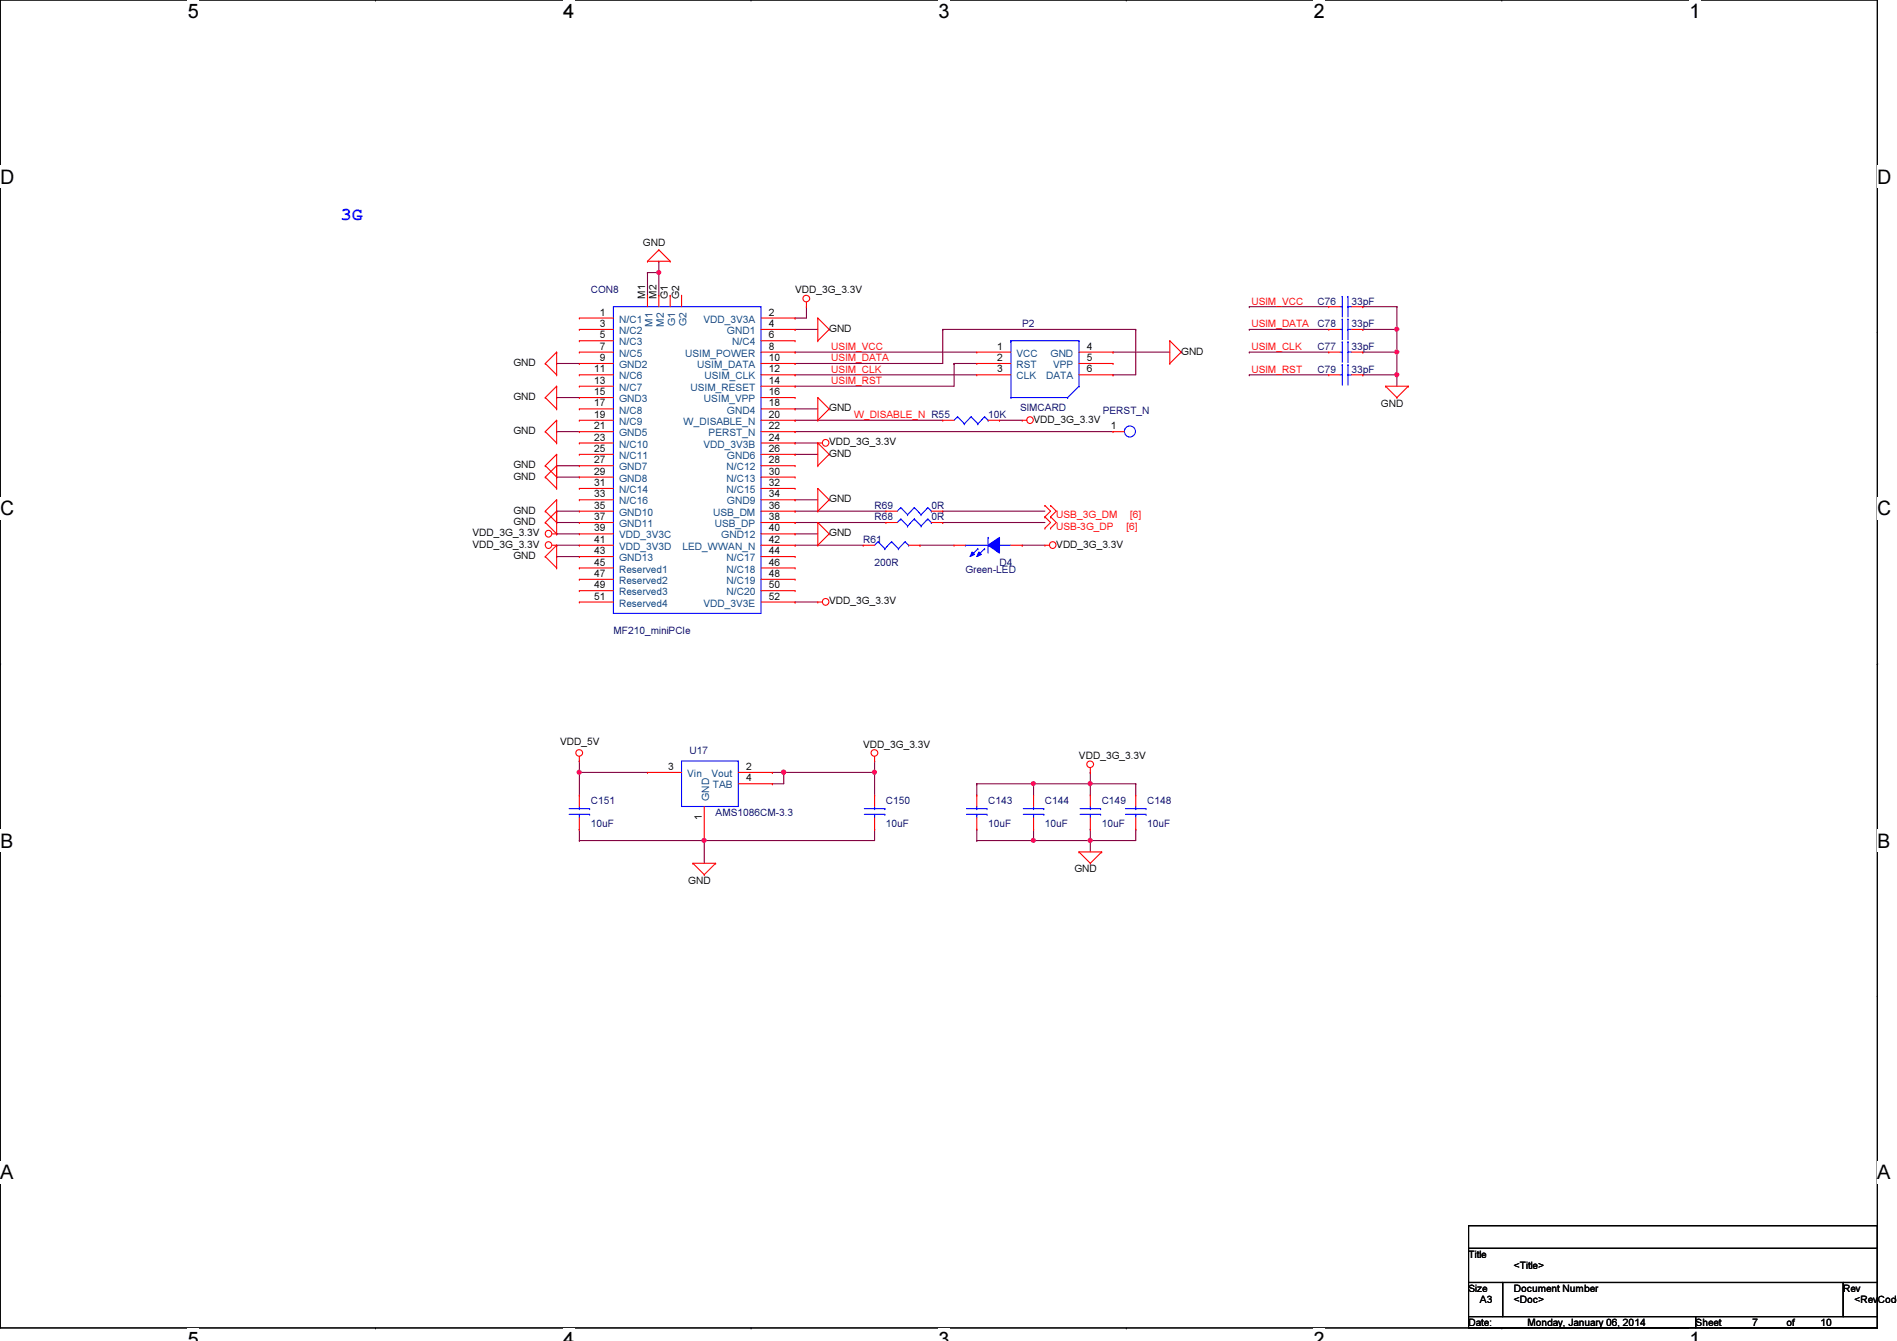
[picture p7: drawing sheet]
<svg xmlns="http://www.w3.org/2000/svg" width="297mm" height="210mm" viewBox="0 0 297 210" stroke-linecap="round" stroke-linejoin="round" font-family="sans-serif">
<path d="M0 0h294v207.9h-294z" fill="none" stroke="#000" stroke-width=".17"/>
<g fill="#fff">
<path d="M29.4 0h1.8v3.5h-1.8z"/>
<path d="M29.4 207.9h1.8v2h-1.8z"/>
</g>
<path d="M58.8 0h.1M58.8 207.9h.1" fill="none" stroke="#000" stroke-width=".17"/>
<g fill="#fff">
<path d="M88.2 0h1.7v3.5h-1.7z"/>
<path d="M88.2 207.9h1.7v2h-1.7z"/>
</g>
<path d="M117.6 0h.1M117.6 207.9h.1" fill="none" stroke="#000" stroke-width=".17"/>
<g fill="#fff">
<path d="M147 0h1.7v3.5h-1.7z"/>
<path d="M147 207.9h1.7v2h-1.7z"/>
</g>
<path d="M176.4 0h.1M176.4 207.9h.1" fill="none" stroke="#000" stroke-width=".17"/>
<g fill="#fff">
<path d="M205.7 0h1.8v3.5h-1.8z"/>
<path d="M205.7 207.9h1.8v2h-1.8z"/>
</g>
<path d="M235.2 0h.1M235.2 207.9h.1" fill="none" stroke="#000" stroke-width=".17"/>
<g fill="#fff">
<path d="M264.5 0h1.8v3.5h-1.8z"/>
<path d="M264.5 207.9h1.8v2h-1.8z"/>
<path d="M0 26h2.3v3.4h-2.3z"/>
<path d="M294 26h2.2v3.4h-2.2z"/>
<path d="M0 77.9h2.3v3.5h-2.3z"/>
<path d="M294 77.9h2.2v3.5h-2.2z"/>
</g>
<path d="M0 51.9h.1M294 51.9h.1" fill="none" stroke="#000" stroke-width=".17"/>
<g fill="#fff">
<path d="M0 129.9h2.1v3.4h-2.1z"/>
<path d="M294 129.9h2v3.4h-2z"/>
</g>
<path d="M0 103.9h.1M294 103.9h.1" fill="none" stroke="#000" stroke-width=".17"/>
<path d="M0 103.9h.1M294 103.9h.1" fill="none" stroke="#000" stroke-width=".16"/>
<g fill="#fff">
<path d="M0 181.8h2.1v3.5h-2.1z"/>
<path d="M294 181.8h2v3.5h-2z"/>
</g>
<path d="M0 155.9h.1M294 155.9h.1" fill="none" stroke="#000" stroke-width=".17"/>
<g fill="none" stroke="#800040" stroke-width=".17">
<path d="M87.2 56.9h.1M87.2 56.9h3.5M124.5 51.6h.1M124.5 49.8h.1M124.5 55.1h.1M124.5 56.9h.1M124.5 58.7h.1M124.5 51.6h3.6M124.5 55.1h28.4M124.5 58.7h28.4M126.3 48h.1M126.3 48v1.8h-1.8"/>
<path d="M147.6 51.6h.1M147.6 51.6v5.3h-23.1M147.6 51.6h30.2M149.4 56.9h.1M149.4 56.9h3.5M149.4 56.9v3.6h-24.9M174.3 58.7h.1M174.3 55.1h.1M174.3 55.1h8.9M177.8 51.6h.1M177.8 51.6v7.1h-3.5M195.6 48h.1"/>
<path d="M195.6 51.6h.1M195.6 55.1h.1M195.6 58.7h.1M195.6 51.6h12.5M195.6 55.1h12.5M195.6 58.7h12.5M195.6 48h12.5M213.4 48h.1M213.4 51.6h.1M213.4 55.1h.1M213.4 55.1h5.3M213.4 48h5.3"/>
<path d="M218.7 48h.1M218.7 58.7h.1M218.7 48v3.6h-5.3M218.7 58.7v1.8M87.2 74.7h.1M87.2 72.9h.1M87.2 67.6h.1M87.2 62.2h.1M87.2 74.7h3.5M87.2 72.9h3.5M87.2 67.6h3.5M87.2 62.2h3.5"/>
<path d="M124.5 64h.1M124.5 71.1h.1M124.5 78.2h.1M124.5 69.3h.1M124.5 60.5h.1M124.5 64h3.6M124.5 71.1h3.6M124.5 78.2h3.6M124.5 69.3h3.6M156.5 65.8h.1M156.5 65.8h3.6M87.2 87.1h.1"/>
<path d="M87.2 81.8h.1M87.2 80h.1M87.2 83.6h.1M87.2 85.3h.1M87.2 87.1h3.5M87.2 81.8h3.5M87.2 80h3.5M87.2 83.6h3.5M87.2 85.3h3.5M124.5 83.6h.1M124.5 94.2h.1M124.5 83.6h3.6"/>
<path d="M124.5 94.2h3.6M136.9 120.9h.1M136.9 120.9v3.6M170.7 122.7h.1M170.7 131.6h.1M170.7 122.7h7.1M177.8 122.7h.1M177.8 129.8h.1M177.8 122.7v1.8M177.8 129.8v1.8h-7.1"/>
</g>
<circle cx="218.7" cy="58.6" r=".32" fill="#f0f"/>
<circle cx="218.7" cy="58.6" r=".32" fill="none" stroke="#f0f" stroke-width=".17"/>
<path d="M213.4 58.7h.1M213.4 58.7h5.3M218.7 51.6h.1M218.7 51.6v3.5" fill="none" stroke="#800040" stroke-width=".17"/>
<circle cx="218.7" cy="51.5" r=".32" fill="#f0f"/>
<circle cx="218.7" cy="51.5" r=".32" fill="none" stroke="#f0f" stroke-width=".17"/>
<path d="M101.4 42.7h.1M101.4 42.7v3.5M103.2 40.9h.1M103.2 40.9v1.8h-1.8M218.7 55.1h.1M218.7 55.1v3.6" fill="none" stroke="#800040" stroke-width=".17"/>
<circle cx="218.7" cy="55.1" r=".32" fill="#f0f"/>
<circle cx="218.7" cy="55.1" r=".32" fill="none" stroke="#f0f" stroke-width=".17"/>
<path d="M103.2 42.7h.1M103.2 42.7v3.5" fill="none" stroke="#800040" stroke-width=".17"/>
<circle cx="103.1" cy="42.6" r=".32" fill="#f0f"/>
<circle cx="103.1" cy="42.6" r=".32" fill="none" stroke="#f0f" stroke-width=".17"/>
<path d="M124.5 65.8h.1M124.5 67.6h.1M124.5 65.8h23.1M124.5 67.6h49.8M124.5 85.3h.1M124.5 85.3h10.7M160.1 85.3h.1M160.1 85.3h3.5M122.7 120.9h.1M122.7 120.9h14.2" fill="none" stroke="#800040" stroke-width=".17"/>
<circle cx="136.9" cy="120.9" r=".32" fill="#f0f"/>
<circle cx="136.9" cy="120.9" r=".32" fill="none" stroke="#f0f" stroke-width=".17"/>
<circle cx="122.7" cy="120.9" r=".32" fill="#f0f"/>
<circle cx="122.7" cy="120.9" r=".32" fill="none" stroke="#f0f" stroke-width=".17"/>
<path d="M110.3 131.6h.1M136.9 129.8h.1M136.9 129.8v1.8h-26.6" fill="none" stroke="#800040" stroke-width=".17"/>
<circle cx="110.3" cy="131.5" r=".32" fill="#f0f"/>
<circle cx="110.3" cy="131.5" r=".32" fill="none" stroke="#f0f" stroke-width=".17"/>
<path d="M144.1 85.3h.1M144.1 85.3h5.3M147.6 80h.1M147.6 81.8h.1M147.6 80h16M147.6 81.8h16M170.7 122.7h.1M170.7 122.7v1.8" fill="none" stroke="#800040" stroke-width=".17"/>
<circle cx="170.7" cy="122.7" r=".32" fill="#f0f"/>
<circle cx="170.7" cy="122.7" r=".32" fill="none" stroke="#f0f" stroke-width=".17"/>
<path d="M161.8 122.7h.1M161.8 122.7v1.8" fill="none" stroke="#800040" stroke-width=".17"/>
<circle cx="161.8" cy="122.7" r=".32" fill="#f0f"/>
<circle cx="161.8" cy="122.7" r=".32" fill="none" stroke="#f0f" stroke-width=".17"/>
<path d="M152.9 122.7h.1M152.9 122.7h17.8M152.9 122.7v1.8M161.8 122.7h.1M161.8 129.8h.1M161.8 131.6h.1M161.8 129.8v1.8M161.8 131.6h8.9M170.7 131.6h.1M170.7 131.6v1.7" fill="none" stroke="#800040" stroke-width=".17"/>
<circle cx="170.7" cy="131.5" r=".32" fill="#f0f"/>
<circle cx="170.7" cy="131.5" r=".32" fill="none" stroke="#f0f" stroke-width=".17"/>
<circle cx="161.8" cy="131.5" r=".32" fill="#f0f"/>
<circle cx="161.8" cy="131.5" r=".32" fill="none" stroke="#f0f" stroke-width=".17"/>
<path d="M90.7 120.9h.1M90.7 120.9h10.7M152.9 129.8h.1M152.9 131.6h.1M152.9 129.8v1.8M152.9 131.6h8.9M170.7 129.8h.1M170.7 120.9h.1M170.7 120.9v1.8M170.7 129.8v1.8" fill="none" stroke="#800040" stroke-width=".17"/>
<circle cx="90.7" cy="120.9" r=".32" fill="#f0f"/>
<circle cx="90.7" cy="120.9" r=".32" fill="none" stroke="#f0f" stroke-width=".17"/>
<path d="M120.9 120.9h.1M120.9 122.7h.1M120.9 120.9h1.8M122.7 120.9h.1M122.7 120.9v1.8h-1.8" fill="none" stroke="#800040" stroke-width=".17"/>
<circle cx="122.7" cy="120.9" r=".32" fill="#f0f"/>
<circle cx="122.7" cy="120.9" r=".32" fill="none" stroke="#f0f" stroke-width=".17"/>
<g fill="none" stroke="#800040" stroke-width=".17">
<path d="M124.5 80h.1M124.5 81.8h.1M124.5 80h14.2M124.5 81.8h14.2M90.7 119.1h.1M90.7 119.1v5.4M136.9 119.1h.1M136.9 119.1v1.8M90.7 131.6h.1M90.7 129.8h.1M90.7 120.9h.1M90.7 129.8v1.8"/>
<path d="M90.7 131.6h19.6M110.3 131.6h.1M110.3 131.6v3.5"/>
</g>
<g fill="none" stroke="#f00" stroke-width=".17">
<path d="M103.2 39.1h.1M103.2 39.1l-1.8 1.8M103.2 39.1l1.7 1.8M85.4 56.9h.1M85.4 56.9l1.8 1.8M87.2 58.7h.1M87.2 55.1h.1M87.2 55.1v3.6M87.2 55.1l-1.8 1.8M90.7 49.8h.1M90.7 51.6h.1M90.7 53.3h.1"/>
<path d="M90.7 55.1h.1M90.7 56.9h.1M90.7 58.7h.1M90.7 51.6h5.4M90.7 58.7h5.4M90.7 49.8h5.4M90.7 53.3h5.4M90.7 55.1h5.4M90.7 56.9h5.4M101.4 40.9h.1M101.4 46.2h.1M101.4 40.9h3.5"/>
<path d="M101.4 46.2v1.8M103.2 46.2h.1M103.2 46.2v1.8M104.9 40.9h.1M104.9 46.2h.1M104.9 46.2v1.8M106.7 46.2h.1M106.7 46.2v1.8M119.2 51.6h5.3M119.2 58.7h5.3M119.2 49.8h5.3M119.2 53.3h5.3"/>
<path d="M119.2 55.1h5.3M119.2 56.9h5.3M124.5 49.8h.1M124.5 51.6h.1M124.5 53.3h.1M124.5 55.1h.1M124.5 56.9h.1M124.5 58.7h.1M126.3 48h.1M126.3 47.3v.7M128.1 49.8h.1M128.1 53.3h.1"/>
<path d="M128.1 49.8v3.5M128.1 49.8l1.7 1.8M129.8 51.6h.1M129.8 51.6l-1.7 1.7M183.2 53.3h.1M183.2 56.9h.1M183.2 53.3v3.6M183.2 53.3l1.8 1.8M185 55.1h.1M185 55.1l-1.8 1.8M208.1 51.6h.1M208.1 58.7h.1"/>
<path d="M208.1 51.6h1.7M208.1 58.7h1.7M211.6 51.6h1.8M211.6 58.7h1.8M213.4 51.6h.1M213.4 58.7h.1M85.4 62.2h.1M85.4 67.6h.1M85.4 72.9h.1M85.4 74.7h.1M85.4 62.2l1.8 1.8M85.4 67.6l1.8 1.7"/>
<path d="M85.4 72.9l1.8 1.8M85.4 74.7l1.8 1.8M87.2 64h.1M87.2 60.5h.1M87.2 69.3h.1M87.2 65.8h.1M87.2 74.7h.1M87.2 71.1h.1M87.2 76.5h.1M87.2 72.9h.1M87.2 78.2h.1M87.2 60.5v3.5"/>
<path d="M87.2 65.8v3.5M87.2 71.1v5.4M87.2 78.2v5.4M87.2 60.5l-1.8 1.7M87.2 65.8l-1.8 1.8M87.2 71.1l-1.8 1.8M87.2 72.9l-1.8 1.8M87.2 78.2l-1.8 1.8M90.7 60.5h.1M90.7 62.2h.1M90.7 64h.1M90.7 65.8h.1"/>
<path d="M90.7 67.6h.1M90.7 69.3h.1M90.7 71.1h.1M90.7 72.9h.1M90.7 74.7h.1M90.7 76.5h.1M90.7 78.2h.1M90.7 60.5h5.4M90.7 69.3h5.4M90.7 65.8h5.4M90.7 62.2h5.4M90.7 64h5.4"/>
<path d="M90.7 67.6h5.4M90.7 71.1h5.4M90.7 72.9h5.4M90.7 74.7h5.4M90.7 76.5h5.4M90.7 78.2h5.4M119.2 60.5h5.3M119.2 69.3h5.3M119.2 65.8h5.3M119.2 62.2h5.3M119.2 64h5.3M119.2 67.6h5.3"/>
<path d="M119.2 71.1h5.3M119.2 72.9h5.3M119.2 74.7h5.3M119.2 76.5h5.3M119.2 78.2h5.3M124.5 60.5h.1M124.5 62.2h.1M124.5 64h.1M124.5 65.8h.1M124.5 67.6h.1M124.5 69.3h.1M124.5 71.1h.1"/>
<path d="M124.5 72.9h.1M124.5 74.7h.1M124.5 76.5h.1M124.5 78.2h.1M128.1 62.2h.1M128.1 65.8h.1M128.1 69.3h.1M128.1 72.9h.1M128.1 76.5h.1M128.1 62.2v3.6M128.1 69.3v3.6M128.1 76.5v3.5"/>
<path d="M128.1 62.2l1.7 1.8M128.1 69.3l1.7 1.8M128.1 76.5l1.7 1.7M128.1 69.3h.7M129.8 64h.1M129.8 71.1h.1M129.8 78.2h.1M129.8 64l-1.7 1.8M129.8 71.1l-1.7 1.8M129.8 78.2l-1.7 1.8M147.6 65.8h.1M147.6 65.8h1.8"/>
<path d="M154.7 65.8h1.8M156.5 65.8h.1M160.1 65.8h.1M160.1 65.8h.7M163.6 79.1h.1M163.6 79.1l.9 .9-.9 .9M164.5 79.1h.1M164.5 79.1l.9 .9-.9 .9M217 60.5h.1M217 60.5h3.5M217 60.5l1.7 1.7M218.7 62.2h.1"/>
<path d="M220.5 60.5h.1M220.5 60.5l-1.8 1.7M85.4 80h.1M85.4 81.8h.1M85.4 87.1h.1M85.4 80l1.8 1.8M85.4 81.8l1.8 1.8M85.4 87.1l1.8 1.8M86.4 83.6h.8M86.4 85.3h.8M87.2 83.6h.1M87.2 85.3h.1"/>
<path d="M87.2 81.8h.1M87.2 80h.1M87.2 88.9h.1M87.2 85.3v3.6M87.2 80l-1.8 1.8M87.2 85.3l-1.8 1.8M90.7 80h.1M90.7 81.8h.1M90.7 83.6h.1M90.7 85.3h.1M90.7 87.1h.1M90.7 88.9h.1"/>
<path d="M90.7 90.7h.1M90.7 92.5h.1M90.7 94.2h.1M90.7 94.2h5.4M90.7 83.6h5.4M90.7 85.3h5.4M90.7 80h5.4M90.7 81.8h5.4M90.7 87.1h5.4M90.7 88.9h5.4M90.7 90.7h5.4M90.7 92.5h5.4"/>
<path d="M119.2 94.2h5.3M119.2 83.6h5.3M119.2 85.3h5.3M119.2 80h5.3M119.2 81.8h5.3M119.2 87.1h5.3M119.2 88.9h5.3M119.2 90.7h5.3M119.2 92.5h5.3M124.5 80h.1M124.5 81.8h.1M124.5 83.6h.1"/>
<path d="M124.5 85.3h.1M124.5 87.1h.1M124.5 88.9h.1M124.5 90.7h.1M124.5 92.5h.1M124.5 94.2h.1M128.1 80h.1M128.1 81.8h.1M128.1 85.3h.1M128.1 94.2h.1M128.1 81.8v3.5M128.1 81.8l1.7 1.8"/>
<path d="M128.1 94.2h.7M129.8 83.6h.1M129.8 83.6l-1.7 1.7M135.2 85.3h.1M135.2 85.3h1.7M138.7 80h.1M138.7 80h1.8M142.3 85.3h1.8M144.1 85.3h.1M145.8 80h1.8M147.6 80h.1M163.6 85.3h.1"/>
<path d="M163.6 82.7h.1M163.6 80.9h.1M163.6 85.3h.7M163.6 80.9l.9 .9-.9 .9M164.5 82.7h.1M164.5 80.9h.1M164.5 80.9l.9 .9-.9 .9M90.7 119.1h.1M90.7 118.4v.7M136.9 119.1h.1M136.9 118.4v.7M90.7 124.5h.1"/>
<path d="M90.7 129.8h.1M90.7 124.5v1.7M90.7 128v1.8M101.4 120.9h.1M101.4 120.9h5.3M108.5 135.1h.1M108.5 135.1h3.6M108.5 135.1l1.8 1.8M110.3 136.9h.1M110.3 131.6h.1M110.3 126.2v5.4M112.1 135.1h.1"/>
<path d="M112.1 135.1l-1.8 1.8M115.6 120.9h5.3M115.6 122.7h5.3M120.9 120.9h.1M120.9 122.7h.1M136.9 124.5h.1M136.9 129.8h.1M136.9 124.5v1.7M136.9 128v1.8M152.9 124.5h.1M152.9 129.8h.1M152.9 124.5v1.7"/>
<path d="M152.9 128v1.8M161.8 124.5h.1M161.8 129.8h.1M161.8 124.5v1.7M161.8 128v1.8M168.9 133.3h.1M168.9 133.3h3.6M168.9 133.3l1.8 1.8M170.7 120.9h.1M170.7 135.1h.1M170.7 120.2v.7M172.5 133.3h.1"/>
<path d="M172.5 133.3l-1.8 1.8"/>
<circle cx="126.3" cy="46.7" r=".52"/>
<circle cx="129.3" cy="69.3" r=".52"/>
<circle cx="161.3" cy="65.8" r=".52"/>
<circle cx="85.9" cy="83.5" r=".52"/>
<circle cx="85.9" cy="85.3" r=".52"/>
<circle cx="129.3" cy="94.2" r=".52"/>
<circle cx="164.8" cy="85.3" r=".52"/>
<circle cx="90.7" cy="117.9" r=".52"/>
<circle cx="136.9" cy="117.9" r=".52"/>
<circle cx="170.7" cy="119.6" r=".52"/>
</g>
<path d="M230 191.9h64v3.5h-64zM230 195.4h64v5.3h-64zM230 200.7h5.3v5.4h-5.3zM230 206.1h35.5v1.8h-35.5zM235.3 200.7h53.3v5.4h-53.3zM265.5 206.1h28.5v1.8h-28.5zM288.6 200.7h5.4v5.4h-5.4z" fill="none" stroke="#000" stroke-width=".17"/>
<g fill="none" stroke="#00f" stroke-width=".17">
<path d="M96.1 48h23.1v48h-23.1zM209.8 51.6h.4M209.8 58.7h.4M210.2 51.6h.1M210.2 50h.1M210.2 58.7h.1M210.2 57.1h.1M210.2 50v3.2M210.2 57.1v3.2M211.1 50h.1M211.1 51.6h.1M211.1 57.1h.1"/>
<path d="M211.1 58.7h.1M211.1 51.6h.5M211.1 50v3.2M211.1 57.1v3.2M211.1 58.7h.5M141.1 79.5h.1M141.1 79.5l-.6 .5M141.1 79.5l1 1.1M143.2 79.5h.1M143.2 79.5l-1.1 1.1M143.2 79.5l1 1.1M145.3 79.5h.1"/>
<path d="M145.3 79.5l-1.1 1.1M145.3 79.5l.5 .5M149.9 65.2h.1M149.9 65.2l-.5 .6M149.9 65.2l1.1 1.1M151 66.3h.1M152.1 65.2h.1M152.1 65.2l-1.1 1.1M152.1 65.2l1 1.1M153.1 66.3h.1M154.2 65.2h.1M154.2 65.2l-1.1 1.1"/>
<path d="M154.2 65.2l.5 .6M154.7 65.8h.1M137.5 84.8h.1M137.5 84.8l-.6 .5M137.5 84.8l1.1 1.1M138.6 85.9h.1M139.6 84.8h.1M139.6 84.8l-1 1.1M139.6 84.8l1.1 1.1M140.7 85.9h.1M141.7 84.8h.1M141.7 84.8l-1 1.1"/>
<path d="M141.7 84.8l.6 .5M142.1 80.6h.1M142.3 85.3h.1M144.2 80.6h.1M145.8 80h.1M151.2 85.3h.1M151.2 85.3h3.5M154.7 84.1h.1M154.7 84.1v2.5M156.5 85.3h.1M156.5 85.3h1.8M106.7 119.1h8.9v7.1h-8.9z"/>
<path d="M89.1 127.5h3.2M89.1 126.6h3.2M90.7 126.6h.1M90.7 127.5h.1M90.7 126.2v.4M90.7 127.5v.5M92.3 127.5h.1M92.3 126.6h.1M135.3 127.5h3.3M135.3 126.6h3.3M136.9 126.6h.1M136.9 127.5h.1"/>
<path d="M136.9 126.2v.4M136.9 127.5v.5M138.6 127.5h.1M138.6 126.6h.1M151.3 127.5h3.3M151.3 126.6h3.3M152.9 126.6h.1M152.9 127.5h.1M152.9 126.2v.4M152.9 127.5v.5M154.6 127.5h.1M154.6 126.6h.1"/>
<path d="M160.2 127.5h3.2M160.2 126.6h3.2M161.8 126.6h.1M161.8 127.5h.1M161.8 126.2v.4M161.8 127.5v.5M163.4 127.5h.1M163.4 126.6h.1"/>
</g>
<path d="M154.7 85.3l1.8-1.2v2.5z" fill-rule="evenodd" fill="#00f"/>
<path d="M154.7 85.3l1.8-1.2v2.5z" fill="none" stroke="#00f" stroke-width=".17"/>
<path d="M152.2 86.4l.4 .4-.7 .3z" fill-rule="evenodd" fill="#00f"/>
<path d="M152.2 86.4l.4 .4-.7 .3z" fill="none" stroke="#00f" stroke-width=".17"/>
<path d="M153.3 86.4l.4 .4-.8 .3z" fill-rule="evenodd" fill="#00f"/>
<g fill="none" stroke="#00f" stroke-width=".17">
<path d="M158.3 53.3h.1M158.3 53.3h10.6M158.3 53.3v8.9M168.9 53.3h.1M168.9 53.3v7.2M209.8 48h.4M209.8 55.1h.4M210.2 48h.1M210.2 46.4h.1M210.2 55.1h.1M210.2 53.5h.1M210.2 46.4v3.2"/>
<path d="M210.2 53.5v3.2M211.1 46.4h.1M211.1 48h.1M211.1 53.5h.1M211.1 55.1h.1M211.1 48h.5M211.1 46.4v3.2M211.1 53.5v3.2M211.1 55.1h.5M158.3 62.2h.1M158.3 62.2h8.9M167.2 62.2h.1"/>
<path d="M168.9 60.5h.1M168.9 60.5l-1.7 1.7M141.1 81.2h.1M141.1 81.2l-.6 .6M141.1 81.2l1 1.1M142.1 82.3h.1M143.2 81.2h.1M143.2 81.2l-1.1 1.1M143.2 81.2l1 1.1M144.2 82.3h.1M145.3 81.2h.1M145.3 81.2l-1.1 1.1"/>
<path d="M145.3 81.2l.5 .6M145.8 81.8h.1M153.1 85.9h.1M153.1 85.9l-1 1.1M153.3 86.4l.4 .4-.8 .3zM154.2 85.9h.1M154.2 85.9l-1.1 1.1M169.1 127.5h3.2M169.1 126.6h3.2M170.7 126.6h.1M170.7 127.5h.1M170.7 126.2v.4"/>
<path d="M170.7 127.5v.5M172.3 127.5h.1M172.3 126.6h.1M176.2 127.5h3.2M176.2 126.6h3.2M177.8 126.6h.1M177.8 127.5h.1M177.8 126.2v.4M177.8 127.5v.5M179.4 127.5h.1M179.4 126.6h.1"/>
<circle cx="176.9" cy="67.5" r=".87"/>
</g>
<g fill="none" stroke="#f00" stroke-width=".17">
<path d="M152.9 55.1h.1M152.9 56.9h.1M152.9 58.7h.1M152.9 55.1h5.4M152.9 56.9h5.4M152.9 58.7h5.4M168.9 55.1h5.4M168.9 56.9h5.4M168.9 58.7h5.4M174.3 55.1h.1M174.3 56.9h.1M174.3 58.7h.1"/>
<path d="M208.1 48h.1M208.1 55.1h.1M208.1 48h1.7M208.1 55.1h1.7M211.6 48h1.8M211.6 55.1h1.8M213.4 48h.1M213.4 55.1h.1M174.3 67.6h.1M174.3 67.6h1.8M138.7 81.8h.1M138.7 81.8h1.8"/>
<path d="M145.8 81.8h1.8M147.6 81.8h.1M149.4 85.3h.1M149.4 85.3h1.8M158.3 85.3h1.8M160.1 85.3h.1M170.7 124.5h.1M170.7 129.8h.1M170.7 124.5v1.7M170.7 128v1.8M177.8 124.5h.1M177.8 129.8h.1"/>
<path d="M177.8 124.5v1.7M177.8 128v1.8"/>
</g>
<circle cx="218.7" cy="58.6" r=".32" fill="#f0f"/>
<circle cx="218.7" cy="58.6" r=".32" fill="none" stroke="#f0f" stroke-width=".17"/>
<circle cx="218.7" cy="51.5" r=".32" fill="#f0f"/>
<circle cx="218.7" cy="51.5" r=".32" fill="none" stroke="#f0f" stroke-width=".17"/>
<circle cx="218.7" cy="55.1" r=".32" fill="#f0f"/>
<circle cx="218.7" cy="55.1" r=".32" fill="none" stroke="#f0f" stroke-width=".17"/>
<circle cx="103.1" cy="42.6" r=".32" fill="#f0f"/>
<circle cx="103.1" cy="42.6" r=".32" fill="none" stroke="#f0f" stroke-width=".17"/>
<circle cx="136.9" cy="120.9" r=".32" fill="#f0f"/>
<circle cx="136.9" cy="120.9" r=".32" fill="none" stroke="#f0f" stroke-width=".17"/>
<circle cx="122.7" cy="120.9" r=".32" fill="#f0f"/>
<circle cx="122.7" cy="120.9" r=".32" fill="none" stroke="#f0f" stroke-width=".17"/>
<circle cx="110.3" cy="131.5" r=".32" fill="#f0f"/>
<circle cx="110.3" cy="131.5" r=".32" fill="none" stroke="#f0f" stroke-width=".17"/>
<circle cx="170.7" cy="122.7" r=".32" fill="#f0f"/>
<circle cx="170.7" cy="122.7" r=".32" fill="none" stroke="#f0f" stroke-width=".17"/>
<circle cx="161.8" cy="122.7" r=".32" fill="#f0f"/>
<circle cx="161.8" cy="122.7" r=".32" fill="none" stroke="#f0f" stroke-width=".17"/>
<circle cx="170.7" cy="131.5" r=".32" fill="#f0f"/>
<circle cx="170.7" cy="131.5" r=".32" fill="none" stroke="#f0f" stroke-width=".17"/>
<circle cx="161.8" cy="131.5" r=".32" fill="#f0f"/>
<circle cx="161.8" cy="131.5" r=".32" fill="none" stroke="#f0f" stroke-width=".17"/>
<circle cx="90.7" cy="120.9" r=".32" fill="#f0f"/>
<circle cx="90.7" cy="120.9" r=".32" fill="none" stroke="#f0f" stroke-width=".17"/>
<circle cx="122.7" cy="120.9" r=".32" fill="#f0f"/>
<circle cx="122.7" cy="120.9" r=".32" fill="none" stroke="#f0f" stroke-width=".17"/>
<g font-size="3.1">
<text x="29.4" y="2.8">5</text>
<text x="88.2" y="2.8">4</text>
<text x="147" y="2.8">3</text>
<text x="205.7" y="2.8">2</text>
<text x="264.5" y="2.8">1</text>
<text x="0" y="28.7">D</text>
<text x="294" y="28.7">D</text>
<text x="0" y="80.7">C</text>
<text x="294" y="80.7">C</text>
<text x="0" y="132.7">B</text>
<text x="294" y="132.7">B</text>
<text x="0" y="184.6">A</text>
<text x="294" y="184.6">A</text>
<text x="29.4" y="210.7">5</text>
<text x="88.2" y="210.7">4</text>
<text x="147" y="210.7">3</text>
<text x="205.7" y="210.7">2</text>
<text x="264.5" y="210.7">1</text>
</g>
<text font-size="2.8" fill="#00f" x="53.4" y="34.4">3G</text>
<g font-size="1.6">
<text x="100.7" y="38.4">GND</text>
<text x="101" y="46.8" transform="rotate(-90 101 46.8)">M1</text>
<text x="102.8" y="46.8" transform="rotate(-90 102.8 46.8)">M2</text>
<text x="104.6" y="46.8" transform="rotate(-90 104.6 46.8)">G1</text>
<text x="106.3" y="46.8" transform="rotate(-90 106.3 46.8)">G2</text>
<text x="124.5" y="45.9">VDD_3G_3.3V</text>
<text x="93.9" y="49.4">1</text>
<text x="93.9" y="51.2">3</text>
<text x="93.9" y="53">5</text>
<text x="120.4" y="49.4">2</text>
<text x="120.4" y="51.2">4</text>
<text x="120.4" y="53">6</text>
<text x="129.8" y="51.9">GND</text>
<text x="80.4" y="57.3">GND</text>
<text x="93" y="58.3">11</text>
<text x="93.9" y="54.7">7</text>
<text x="93.9" y="56.5">9</text>
<text x="120.4" y="54.7">8</text>
<text x="120.4" y="56.5">10</text>
<text x="120.4" y="58.3">12</text>
<text x="156.2" y="54.7">1</text>
<text x="156.2" y="56.5">2</text>
<text x="156.2" y="58.3">3</text>
<text x="170.2" y="54.7">4</text>
<text x="170.2" y="56.5">5</text>
<text x="170.2" y="58.3">6</text>
<text x="185" y="55.5">GND</text>
<text x="80.4" y="62.6">GND</text>
<text x="93" y="60.1">13</text>
<text x="93" y="61.8">15</text>
<text x="93" y="63.6">17</text>
<text x="93" y="65.4">19</text>
<text x="120.4" y="60.1">14</text>
<text x="120.4" y="61.8">16</text>
<text x="120.4" y="63.6">18</text>
<text x="120.4" y="65.4">20</text>
<text x="129.8" y="64.4">GND</text>
<text x="216.2" y="63.7">GND</text>
<text x="80.4" y="67.9">GND</text>
<text x="93" y="67.2">21</text>
<text x="93" y="69">23</text>
<text x="93" y="70.7">25</text>
<text x="120.4" y="67.2">22</text>
<text x="120.4" y="69">24</text>
<text x="120.4" y="70.7">26</text>
<text x="129.8" y="71.5">GND</text>
<text x="129.8" y="69.7">VDD_3G_3.3V</text>
<text x="161.8" y="66.2">VDD_3G_3.3V</text>
<text x="173.9" y="67.2">1</text>
<text x="80.4" y="73.3">GND</text>
<text x="80.4" y="75.1">GND</text>
<text x="93" y="72.5">27</text>
<text x="93" y="74.3">29</text>
<text x="93" y="76.1">31</text>
<text x="93" y="77.9">33</text>
<text x="120.4" y="72.5">28</text>
<text x="120.4" y="74.3">30</text>
<text x="120.4" y="76.1">32</text>
<text x="120.4" y="77.9">34</text>
<text x="74" y="83.9">VDD_3G_3.3V</text>
<text x="80.4" y="80.4">GND</text>
<text x="80.4" y="82.2">GND</text>
<text x="93" y="79.6">35</text>
<text x="93" y="81.4">37</text>
<text x="93" y="83.2">39</text>
<text x="120.4" y="79.6">36</text>
<text x="120.4" y="81.4">38</text>
<text x="120.4" y="83.2">40</text>
<text x="129.8" y="78.6">GND</text>
<text x="129.8" y="83.9">GND</text>
<text x="74" y="85.7">VDD_3G_3.3V</text>
<text x="80.4" y="87.5">GND</text>
<text x="93" y="85">41</text>
<text x="93" y="86.7">43</text>
<text x="93" y="88.5">45</text>
<text x="120.4" y="85">42</text>
<text x="120.4" y="86.7">44</text>
<text x="120.4" y="88.5">46</text>
<text x="165.4" y="85.7">VDD_3G_3.3V</text>
<text x="93" y="90.3">47</text>
<text x="93" y="92.1">49</text>
<text x="93" y="93.9">51</text>
<text x="120.4" y="90.3">48</text>
<text x="120.4" y="92.1">50</text>
<text x="120.4" y="93.9">52</text>
<text x="129.8" y="94.6">VDD_3G_3.3V</text>
<text x="87.7" y="116.7">VDD_5V</text>
<text x="135.2" y="117">VDD_3G_3.3V</text>
<text x="168.9" y="118.8">VDD_3G_3.3V</text>
<text x="104.6" y="120.5">3</text>
<text x="116.8" y="120.5">2</text>
<text x="116.8" y="122.3">4</text>
<text x="109.9" y="128.4" transform="rotate(-90 109.9 128.4)">1</text>
<text x="168.2" y="136.6">GND</text>
<text x="107.8" y="138.3">GND</text>
<text x="230" y="196.8">Title</text>
<text x="230" y="202.2">Size</text>
<text x="231.7" y="204">A3</text>
<text x="237.1" y="198.6">&lt;Title&gt;</text>
<text x="237.1" y="204">&lt;Doc&gt;</text>
<text x="237.1" y="202.2">Document Number</text>
<text x="288.6" y="202.2">Rev</text>
<text x="290.4" y="204">&lt;RevCode&gt;</text>
<text x="230" y="207.5">Date:</text>
<text x="239.2" y="207.5">Monday, January 06, 2014</text>
<text x="265.5" y="207.5">Sheet</text>
<text x="274.4" y="207.5">7</text>
<text x="279.7" y="207.5">of</text>
<text x="285.1" y="207.5">10</text>
</g>
<g font-size="1.6" fill="#000080">
<text x="92.5" y="45.9">CON8</text>
<text x="206.3" y="47.7">C76</text>
<text x="211.6" y="47.7">33pF</text>
<text x="160.1" y="51.2">P2</text>
<text x="206.3" y="51.2">C78</text>
<text x="211.6" y="51.2">33pF</text>
<text x="206.3" y="58.3">C79</text>
<text x="206.3" y="54.8">C77</text>
<text x="211.6" y="58.3">33pF</text>
<text x="211.6" y="54.8">33pF</text>
<text x="154.7" y="65.4">10K</text>
<text x="159.7" y="64.4">SIMCARD</text>
<text x="172.7" y="64.7">PERST_N</text>
<text x="136.9" y="79.7">R69</text>
<text x="136.9" y="81.4">R68</text>
<text x="145.8" y="79.7">0R</text>
<text x="145.8" y="81.4">0R</text>
<text x="135.2" y="85">R61</text>
<text x="136.9" y="88.6">200R</text>
<text x="151.2" y="89.6">Green-LED</text>
<text x="156.5" y="88.6">D4</text>
<text x="96.1" y="99.2">MF210_miniPCIe</text>
<text x="107.9" y="118.1">U17</text>
<text x="92.5" y="125.9">C151</text>
<text x="138.7" y="125.9">C150</text>
<text x="154.7" y="125.9">C143</text>
<text x="163.6" y="125.9">C144</text>
<text x="172.5" y="125.9">C149</text>
<text x="179.6" y="125.9">C148</text>
<text x="92.5" y="129.5">10uF</text>
<text x="112.1" y="127.7">AMS1086CM-3.3</text>
<text x="138.7" y="129.5">10uF</text>
<text x="154.7" y="129.5">10uF</text>
<text x="163.6" y="129.5">10uF</text>
<text x="172.5" y="129.5">10uF</text>
<text x="179.6" y="129.5">10uF</text>
</g>
<g font-size="1.6" fill="#f00">
<text x="196" y="47.7">USIM_VCC</text>
<text x="196" y="51.2">USIM_DATA</text>
<text x="130.2" y="54.8">USIM_VCC</text>
<text x="130.2" y="56.6">USIM_DATA</text>
<text x="130.2" y="58.3">USIM_CLK</text>
<text x="196" y="54.8">USIM_CLK</text>
<text x="196" y="58.3">USIM_RST</text>
<text x="130.2" y="60.1">USIM_RST</text>
<text x="133.7" y="65.4">W_DISABLE_N R55</text>
<text x="165.4" y="82.9">USB-3G_DP</text>
<text x="165.4" y="81.1">USB_3G_DM</text>
<text x="176.4" y="82.9">[6]</text>
<text x="177" y="81.1">[6]</text>
</g>
<g font-size="1.6" fill="#004080">
<text x="96.9" y="50.5">N/C1</text>
<text x="96.9" y="52.3">N/C2</text>
<text x="102.1" y="51.1" transform="rotate(-90 102.1 51.1)">M1</text>
<text x="103.9" y="51.1" transform="rotate(-90 103.9 51.1)">M2</text>
<text x="105.7" y="51.1" transform="rotate(-90 105.7 51.1)">G1</text>
<text x="107.5" y="51.1" transform="rotate(-90 107.5 51.1)">G2</text>
<text x="110.1" y="50.5">VDD_3V3A</text>
<text x="113.8" y="52.3">GND1</text>
<text x="96.9" y="54.1">N/C3</text>
<text x="96.9" y="55.8">N/C5</text>
<text x="96.9" y="57.6">GND2</text>
<text x="96.9" y="59.4">N/C6</text>
<text x="107.3" y="55.8">USIM_POWER</text>
<text x="109.2" y="57.6">USIM_DATA</text>
<text x="110.3" y="59.4">USIM_CLK</text>
<text x="114.6" y="54.1">N/C4</text>
<text x="159.2" y="55.8">VCC</text>
<text x="159.2" y="57.6">RST</text>
<text x="159.2" y="59.4">CLK</text>
<text x="163.8" y="59.4">DATA</text>
<text x="164.5" y="55.8">GND</text>
<text x="164.9" y="57.6">VPP</text>
<text x="96.9" y="61.2">N/C7</text>
<text x="96.9" y="62.9">GND3</text>
<text x="96.9" y="64.7">N/C8</text>
<text x="108.1" y="61.2">USIM_RESET</text>
<text x="110.2" y="62.9">USIM_VPP</text>
<text x="113.8" y="64.7">GND4</text>
<text x="96.9" y="66.5">N/C9</text>
<text x="96.9" y="68.3">GND5</text>
<text x="96.9" y="70.1">N/C10</text>
<text x="96.9" y="71.8">N/C11</text>
<text x="107" y="66.5">W_DISABLE_N</text>
<text x="110.1" y="70.1">VDD_3V3B</text>
<text x="111" y="68.3">PERST_N</text>
<text x="113.8" y="71.8">GND6</text>
<text x="96.9" y="73.6">GND7</text>
<text x="96.9" y="75.4">GND8</text>
<text x="96.9" y="77.2">N/C14</text>
<text x="113.7" y="73.6">N/C12</text>
<text x="113.7" y="75.4">N/C13</text>
<text x="113.7" y="77.2">N/C15</text>
<text x="96.9" y="79">N/C16</text>
<text x="96.9" y="80.7">GND10</text>
<text x="96.9" y="82.5">GND11</text>
<text x="111.7" y="80.7">USB_DM</text>
<text x="111.9" y="82.5">USB_DP</text>
<text x="113.8" y="79">GND9</text>
<text x="96.9" y="84.3">VDD_3V3C</text>
<text x="96.9" y="86.1">VDD_3V3D</text>
<text x="96.9" y="87.8">GND13</text>
<text x="96.9" y="89.6">Reserved1</text>
<text x="106.8" y="86.1">LED_WWAN_N</text>
<text x="112.9" y="84.3">GND12</text>
<text x="113.7" y="87.8">N/C17</text>
<text x="113.7" y="89.6">N/C18</text>
<text x="96.9" y="91.4">Reserved2</text>
<text x="96.9" y="93.2">Reserved3</text>
<text x="96.9" y="95">Reserved4</text>
<text x="110.1" y="95">VDD_3V3E</text>
<text x="113.7" y="91.4">N/C19</text>
<text x="113.7" y="93.2">N/C20</text>
<text x="107.6" y="121.6">Vin</text>
<text x="111" y="125.3" transform="rotate(-90 111 125.3)">GND</text>
<text x="111.4" y="121.6">Vout</text>
<text x="111.6" y="123.4">TAB</text>
</g>
</svg>
